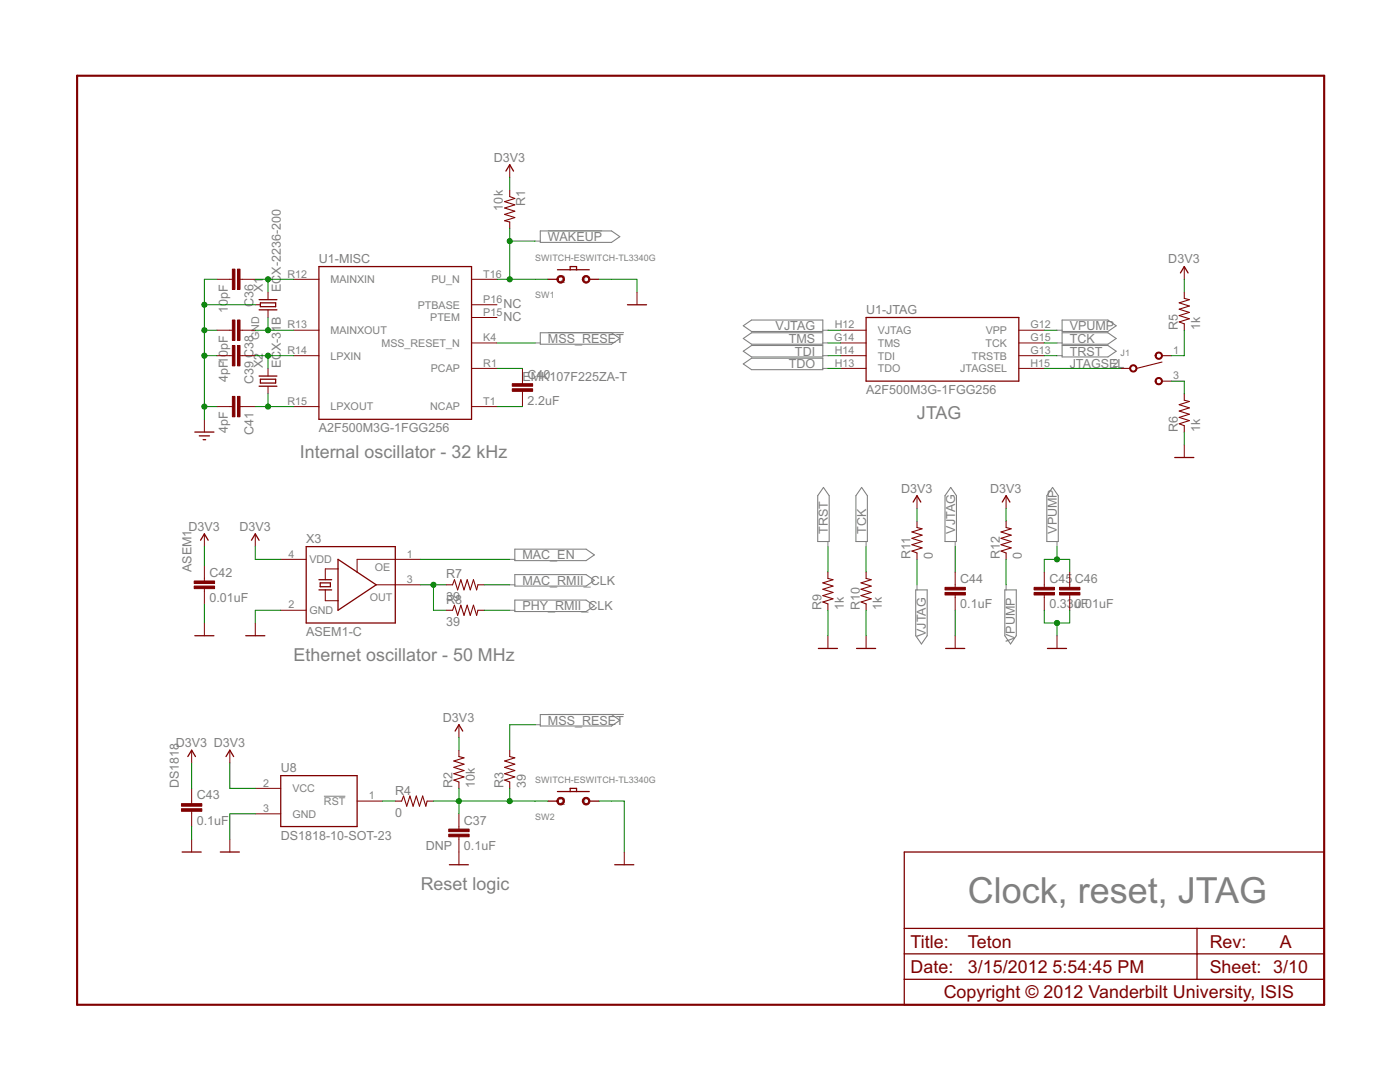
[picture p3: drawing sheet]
<svg xmlns="http://www.w3.org/2000/svg" width="279mm" height="216mm" viewBox="0 0 279 216" stroke-linecap="round" stroke-linejoin="round" font-family="sans-serif">
<g fill="none" stroke="#808080" stroke-width=".21">
<path d="M107.8 46.1h14.2l1.7 1.1-1.7 1.2h-14.2zM107.8 66.4h14.2l1.7 1.1-1.7 1.2h-14.2zM148.3 67.5l1.7-1.1h14.2v2.3h-14.2zM148.3 65l1.7-1.1h14.2v2.2h-14.2zM148.3 70.1l1.7-1.2h14.2v2.3h-14.2zM148.3 72.6l1.7-1.1h14.2v2.3h-14.2zM212 66.4h9.1l1.7 1.1-1.7 1.2h-9.1zM212 68.9h9.1l1.7 1.2-1.7 1.1h-9.1zM212 63.9h9.1l1.7 1.1-1.7 1.1h-9.1zM164.3 97.3l1.2 1.6v9.2h-2.3v-9.2zM172 97.3l1.1 1.6v9.2h-2.3v-9.2zM189.7 97.3l1.2 1.6v9.2h-2.3v-9.2z"/>
<path d="M210.1 97.3l1.1 1.6v9.2h-2.3v-9.2zM102.7 109.6h14.3l1.6 1.1-1.6 1.2h-14.3zM102.7 114.7h14.3l1.6 1.1-1.6 1.1h-14.3zM102.7 119.7h14.3l1.6 1.2-1.6 1.1h-14.3zM182.8 117.7h2.2v9.2l-1.1 1.6-1.1-1.6zM200.5 117.7h2.3v9.2l-1.1 1.6-1.2-1.6zM107.8 142.6h14.2l1.7 1.1-1.7 1.2h-14.2z"/>
</g>
<g fill="none" stroke="#808080" stroke-width=".2">
<path d="M106.8 48.1h1M109.3 46.1h10.9M106.8 68.4h1M109.3 66.4h15.2M164.2 68.4h1M164.2 71h1M164.2 73.5h1M164.2 65.9h1M210.9 68.4h1.1M210.9 71h1.1M210.9 65.9h1.1M101.7 111.6h1"/>
<path d="M101.7 116.7h1M165.2 108.1v1M172.8 108.1v1M183 116.7v1M190.6 108.1v1M200.8 116.7v1M210.9 108.1v1M101.7 121.8h1M64.6 158.9h4.3M106.8 144.6h1M109.3 142.6h15.2"/>
</g>
<g fill="none" stroke="#800000" stroke-width=".25">
<path d="M101 34.1l.7-1.2 .8 1.2M51.7 59.8h3.6M63.6 53.2h30.5v30.5h-30.5zM109.3 55.7h2M111.3 53.8h6.3M113.8 53.8v-.6h1.3v.6M117.6 55.7h1.9M235.6 54.5l.7-1.3 .8 1.3M51.7 75h3.6M51.7 77.1h3.6M51.7 61.8h3.6M52 75.7h3v.7h-3z"/>
<path d="M52 60.4h3v.8h-3zM125.2 60.8h3.8M172.8 63.4h30.5v12.7h-30.5zM38.9 86.2h3.8M39.8 87h2M40.5 87.7h.5M234.4 91.3h3.9M40 107.8l.8-1.3 .8 1.3M50.2 107.8l.7-1.3 .8 1.3M61.1 109.1h17.8v15.2h-17.8zM63.6 117.7h2.6M63.6 115.7h2.6"/>
<path d="M63.9 116.3h2v.8h-2zM67.5 111.6l7.6 5.1-7.6 5.1zM182.2 100.2l.8-1.3 .8 1.3M200 100.2l.8-1.3 .7 1.3M38.9 126.9h3.8M49 126.9h3.9M163.3 129.4h3.8M170.9 129.4h3.9M188.7 129.4h3.8M209 129.4h3.9M37.5 151l.7-1.3 .8 1.3M45.1 151l.8-1.3 .7 1.3"/>
<path d="M56 154.8h15.3v10.1h-15.3zM90.8 145.9l.8-1.3 .8 1.3M109.3 159.9h2M111.3 157.9h6.3M113.8 157.9v-.6h1.3v.6M117.6 159.9h1.9M36.3 170h3.9M44 170h3.8M89.7 172.6h3.8M122.7 172.6h3.8M180.5 170h83.8v30.5h-83.8zM180.5 195.4h83.8"/>
<path d="M180.5 190.3h83.8M180.5 185.3h83.8M238.9 185.3v10.1"/>
</g>
<g fill="none" stroke="#800000" stroke-width=".2">
<path d="M101.7 32.9v2.5M43.3 55.7h3.1M47.9 55.7h3M53.5 58.3v1.5M58.6 55.7h5M94.1 55.7h5.1M127.1 58.3v2.5M236.3 53.2v2.5M43.3 71h3.1M43.3 65.9h3.1M47.9 71h3M47.9 65.9h3"/>
<path d="M50.9 60.8h1.1M53.5 61.8v1.6M53.5 73.5v1.5M53.5 77.1v1.5M58.6 71h5M58.6 65.9h5M94.1 73.5h5.1M94.1 60.8h5.1M94.1 63.4h5.1M94.1 68.4h5.1M104.3 73.5v3.1M104.3 78.1v3"/>
<path d="M167.8 71h5M167.8 65.9h5M167.8 73.5h5M167.8 68.4h5M203.3 71h5.1M203.3 65.9h5.1M203.3 73.5h5.1M203.3 68.4h5.1M40.8 83.7v2.5M43.3 81.1h3.1M47.9 81.1h3M58.6 81.1h5"/>
<path d="M94.1 81.1h5.1M183 98.9v2.6M200.8 98.9v2.6M236.3 88.8v2.5M40.8 106.5v2.6M40.8 112.9v3M40.8 117.5v3M50.9 106.5v2.6M56 111.6h5.1M64.9 117.7v2.2h2.6M67.5 113.5h-2.6v2.2M75.1 116.7h8.9"/>
<path d="M84 111.6h-12.7v2.6M190.6 114.2v3M190.6 118.7v3.1M208.4 114.2v3M208.4 118.7v3.1M213.5 114.2v3M213.5 118.7v3.1M40.8 124.3v2.6M50.9 124.3v2.6M56 121.8h5.1M165.2 126.9v2.5M172.8 126.9v2.5"/>
<path d="M190.6 126.9v2.5M210.9 126.9v2.5M38.2 149.7v2.5M38.2 157.3v3.1M45.9 149.7v2.5M50.9 157.3h5.1M71.3 159.9h5M91.6 144.6v2.6M38.2 161.9v3M38.2 167.5v2.5M45.9 167.5v2.5M50.9 162.4h5.1"/>
<path d="M91.6 162.4v3M91.6 167v5.6M124.6 170v2.6"/>
</g>
<g fill="#800000" stroke="#800000" stroke-width=".2">
<path d="M46.4 68.9h.5v4.1h-.5z"/>
<path d="M47.4 68.9h.5v4.1h-.5z"/>
<path d="M46.4 79.1h.5v4.1h-.5z"/>
<path d="M47.4 79.1h.5v4.1h-.5z"/>
<path d="M89.6 166.5h4v.5h-4z"/>
<path d="M89.6 165.4h4v.5h-4z"/>
<path d="M102.2 77.6h4.1v.5h-4.1z"/>
<path d="M102.2 76.6h4.1v.5h-4.1z"/>
<path d="M188.6 118.2h4.1v.5h-4.1z"/>
<path d="M188.6 117.2h4.1v.5h-4.1z"/>
<path d="M206.4 118.2h4v.5h-4z"/>
<path d="M206.4 117.2h4v.5h-4z"/>
<path d="M211.5 118.2h4v.5h-4z"/>
<path d="M211.5 117.2h4v.5h-4z"/>
<path d="M38.8 116.9h4v.6h-4z"/>
<path d="M38.8 115.9h4v.5h-4z"/>
<path d="M36.2 161.4h4.1v.5h-4.1z"/>
<path d="M36.2 160.4h4.1v.5h-4.1z"/>
<path d="M46.4 53.7h.5v4.1h-.5z"/>
<path d="M47.4 53.7h.5v4.1h-.5z"/>
<path d="M46.4 63.9h.5v4h-.5z"/>
<path d="M47.4 63.9h.5v4h-.5z"/>
</g>
<g fill="none" stroke="#800000" stroke-width=".21">
<path d="M101.7 38v1.2l1 .4-2 .6 2 .7-2 .6 2 .6-2 .7 2 .6-2 .6 1 .3v1.3M236.3 58.3v1.2l1.1 .3-2.1 .6 2.1 .7-2.1 .6 2.1 .6-2.1 .7 2.1 .6-2.1 .6 1 .4v1.3M223.6 73.5h2M231.9 72.2l-5.1 1.3M231.9 71h1.9M231.9 76.1h1.9M236.3 78.6v1.3l1.1 .2-2.1 .7 2.1 .6-2.1 .6 2.1 .7-2.1 .6 2.1 .6-2.1 .7 1 .3v1.3M89 116.7h1.3l.4-1 .6 2 .7-2 .6 2 .6-2 .7 2 .6-2 .6 2 .3-1h1.2M165.2 114.2v1.2l1 .3-2 .6 2 .6-2 .7 2 .6-2 .7 2 .6-2 .6 1 .4v1.3M172.8 114.2v1.2l1.1 .3-2.1 .6 2.1 .6-2.1 .7 2.1 .6-2.1 .7 2.1 .6-2.1 .6 1 .4v1.3M183 104v1.3l1 .2-2 .7 2 .6-2 .6 2 .7-2 .6 2 .6-2 .7 1 .3v1.3M200.8 104v1.3l1 .2-2 .7 2 .6-2 .6 2 .7-2 .6 2 .6-2 .7 1 .3v1.3"/>
<path d="M89 121.8h1.3l.4-1 .6 2 .7-2 .6 2 .6-2 .7 2 .6-2 .6 2 .3-1h1.2M78.9 159.9h1.3l.3-1.1 .7 2.1 .6-2.1 .6 2.1 .7-2.1 .6 2.1 .6-2.1 .7 2.1 .2-1h1.3M91.6 149.7v1.3l1 .2-2 .6 2 .7-2 .6 2 .7-2 .6 2 .6-2 .7 1 .3v1.3M101.7 149.7v1.3l1 .2-2 .6 2 .7-2 .6 2 .7-2 .6 2 .6-2 .7 1 .3v1.3"/>
</g>
<path d="M15.4 15.1h248.9v185.4h-248.9z" fill="none" stroke="#800000" stroke-width=".42"/>
<g fill="#800000" stroke="#800000" stroke-width=".2">
<path d="M225.6 73a.73 .73 0 0 1 1.2 .1 .73 .73 0 0 1-.4 1.1 .73 .73 0 0 1-1-.7h.2a.53 .53 0 0 1 .8-.5 .53 .53 0 0 1 .2 .9 .53 .53 0 0 1-.9-.2l-.1-.2h-.2z" fill-rule="evenodd"/>
<path d="M230.7 70.5a.73 .73 0 0 1 1.2 .1 .73 .73 0 0 1-.4 1.1 .73 .73 0 0 1-1-.7h.2a.53 .53 0 0 1 .7-.5 .53 .53 0 0 1 .2 .8 .53 .53 0 0 1-.8-.1l-.1-.2h-.2z" fill-rule="evenodd"/>
<path d="M230.7 75.6a.73 .73 0 0 1 1.2 .1 .73 .73 0 0 1-.4 1.1 .73 .73 0 0 1-1-.7h.2a.53 .53 0 0 1 .7-.6 .53 .53 0 0 1 .2 .9 .53 .53 0 0 1-.8-.2l-.1-.1h-.2z" fill-rule="evenodd"/>
<path d="M111.3 159.4a.76 .76 0 0 1 1.2 .1 .76 .76 0 0 1-.4 1.1 .76 .76 0 0 1-1-.7h.3a.51 .51 0 0 1 .7-.5 .51 .51 0 0 1 .2 .8 .51 .51 0 0 1-.9-.2v-.1h-.3z" fill-rule="evenodd"/>
<path d="M116.4 159.4a.76 .76 0 0 1 1.2 .1 .76 .76 0 0 1-.4 1.1 .76 .76 0 0 1-1-.7h.3a.51 .51 0 0 1 .7-.5 .51 .51 0 0 1 .1 .8 .51 .51 0 0 1-.8-.2v-.1h-.3z" fill-rule="evenodd"/>
<path d="M111.3 55.2a.76 .76 0 0 1 1.2 .1 .76 .76 0 0 1-.4 1.2 .76 .76 0 0 1-1-.8h.3a.51 .51 0 0 1 .7-.5 .51 .51 0 0 1 .2 .8 .51 .51 0 0 1-.9-.1v-.2h-.3z" fill-rule="evenodd"/>
<path d="M116.4 55.2a.76 .76 0 0 1 1.2 .1 .76 .76 0 0 1-.4 1.2 .76 .76 0 0 1-1-.8h.3a.51 .51 0 0 1 .6-.5 .51 .51 0 0 1 .2 .8 .51 .51 0 0 1-.8-.1v-.2h-.3z" fill-rule="evenodd"/>
</g>
<g fill="none" stroke="#008000" stroke-width=".2">
<path d="M101.7 35.4v2.6M43.3 55.7h-2.5v28M50.9 55.7h7.7M53.5 55.7v2.6M99.2 55.7h10.1M101.7 45.6v10.1M101.7 48.1h5.1M119.5 55.7h7.6v2.6M236.3 55.7v2.6M40.8 71h2.5M40.8 65.9h2.5M40.8 60.8h10.1"/>
<path d="M50.9 71h7.7M50.9 65.9h7.7M53.5 63.4v2.5M53.5 71v2.5M53.5 78.6v2.5M99.2 68.4h7.6M99.2 73.5h5.1M165.2 71h2.6M165.2 68.4h2.6M165.2 73.5h2.6M165.2 65.9h2.6M208.4 71h2.5"/>
<path d="M208.4 68.4h2.5M208.4 73.5h15.2M208.4 65.9h2.5M233.8 76.1h2.5v2.5M236.3 65.9v5.1h-2.5M40.8 81.1h2.5M50.9 81.1h7.7M99.2 81.1h5.1M236.3 86.2v2.6M40.8 109.1v3.8M50.9 109.1v2.5h5.1M84 116.7h5"/>
<path d="M84 111.6h17.7M86.5 116.7v5.1h2.5M96.6 116.7h5.1M165.2 109.1v5.1M172.8 109.1v5.1M183 101.5v2.5M183 111.6v5.1M190.6 109.1v5.1M200.8 101.5v2.5M200.8 111.6v5.1M208.4 114.2v-2.6h5.1v2.6M210.9 109.1v2.5"/>
<path d="M40.8 120.5v3.8M56 121.8h-5.1v2.5M96.6 121.8h5.1M165.2 121.8v5.1M172.8 121.8v5.1M190.6 121.8v5.1M208.4 121.8v2.5h5.1v-2.5M210.9 124.3v2.6M38.2 152.2v5.1M45.9 152.2v5.1h5M76.3 159.9h2.6M86.5 159.9h22.8"/>
<path d="M91.6 147.2v2.5M91.6 157.3v5.1M101.7 157.3v2.6M106.8 144.6h-5.1v5.1M119.5 159.9h5.1v10.1M38.2 164.9v2.6M50.9 162.4h-5v5.1"/>
</g>
<g fill="#008000" stroke="#008000" stroke-width=".2">
<circle cx="86.5" cy="116.7" r=".51"/>
<circle cx="53.5" cy="81.1" r=".51"/>
<circle cx="53.5" cy="71" r=".51"/>
<circle cx="210.9" cy="124.3" r=".51"/>
<circle cx="101.7" cy="159.9" r=".51"/>
<circle cx="91.6" cy="159.9" r=".51"/>
<circle cx="101.7" cy="55.7" r=".51"/>
<circle cx="101.7" cy="48.1" r=".51"/>
<circle cx="210.9" cy="111.6" r=".51"/>
<circle cx="40.8" cy="65.9" r=".51"/>
<circle cx="40.8" cy="71" r=".51"/>
<circle cx="40.8" cy="81.1" r=".51"/>
<circle cx="40.8" cy="60.8" r=".51"/>
<circle cx="53.5" cy="65.9" r=".51"/>
<circle cx="53.5" cy="55.7" r=".51"/>
</g>
<text font-size="8" fill="#808080" x="193.2" y="180.2">Clock, reset, JTAG</text>
<g font-size="4" fill="#808080">
<text x="183" y="83.7">JTAG</text>
<text x="59.8" y="91.3">Internal oscillator - 32 kHz</text>
<text x="58.6" y="131.9">Ethernet oscillator - 50 MHz</text>
<text x="84" y="177.6">Reset logic</text>
</g>
<g font-size="4" fill="#800000">
<text x="181.7" y="189.1">Title:</text>
<text x="193.2" y="189.1">Teton</text>
<text x="241.4" y="189.1">Rev:</text>
<text x="255.4" y="189.1">A</text>
<text x="181.7" y="194.1">Date:</text>
<text x="193.2" y="194.1">3/15/2012</text>
<text x="210.1" y="194.1">5:54:45 PM</text>
<text x="241.4" y="194.1">Sheet: 3/10</text>
<text x="188.3" y="199.2">Copyright © 2012 Vanderbilt University, ISIS</text>
</g>
<g font-size="2.8" fill="#808080">
<text x="98.6" y="32.2">D3V3</text>
<text x="104.8" y="41.2" transform="rotate(-90 104.8 41.2)">R1</text>
<text x="100.3" y="42" transform="rotate(-90 100.3 42)">10k</text>
<text x="63.6" y="52.6">U1-MISC</text>
<text x="109.4" y="48.1">WAKEUP</text>
<text x="233.2" y="52.6">D3V3</text>
<text x="52.5" y="58.3" transform="rotate(-90 52.5 58.3)">X1</text>
<text x="56" y="58.3" transform="rotate(-90 56 58.3)">ECX-2236-200</text>
<text x="45.5" y="62.5" transform="rotate(-90 45.5 62.5)">10pF</text>
<text x="50.6" y="61.3" transform="rotate(-90 50.6 61.3)">C36</text>
<text x="100.5" y="61.5">NC</text>
<text x="100.5" y="64">NC</text>
<text x="154.8" y="65.9">VJTAG</text>
<text x="172.8" y="62.7">U1-JTAG</text>
<text x="213.5" y="65.9">VPUMP</text>
<text x="235.1" y="65.9" transform="rotate(-90 235.1 65.9)">R5</text>
<text x="239.5" y="65.9" transform="rotate(-90 239.5 65.9)">1k</text>
<text x="109.4" y="68.4">MSS_RESET</text>
<text x="157.4" y="68.4">TMS</text>
<text x="158.6" y="71">TDI</text>
<text x="213.5" y="68.4">TCK</text>
<text x="213.5" y="71">TRST</text>
<text x="45.5" y="76.3" transform="rotate(-90 45.5 76.3)">4pF10pF</text>
<text x="50.6" y="76.6" transform="rotate(-90 50.6 76.6)">C39 C38</text>
<text x="52.5" y="73.5" transform="rotate(-90 52.5 73.5)">X2</text>
<text x="56" y="73.5" transform="rotate(-90 56 73.5)">ECX-31B</text>
<text x="104.3" y="76.1">ECM4K0107F225ZA-T</text>
<text x="157.4" y="73.5">TDO</text>
<text x="213.5" y="73.5">JTAGSEL</text>
<text x="105.3" y="80.8">2.2uF</text>
<text x="172.8" y="78.6">A2F500M3G-1FGG256</text>
<text x="45.5" y="86.5" transform="rotate(-90 45.5 86.5)">4pF</text>
<text x="50.6" y="86.7" transform="rotate(-90 50.6 86.7)">C41</text>
<text x="63.6" y="86.2">A2F500M3G-1FGG256</text>
<text x="235.1" y="86.2" transform="rotate(-90 235.1 86.2)">R6</text>
<text x="239.5" y="86.2" transform="rotate(-90 239.5 86.2)">1k</text>
<text x="179.8" y="98.3">D3V3</text>
<text x="197.6" y="98.3">D3V3</text>
<text x="37.6" y="105.9">D3V3</text>
<text x="47.8" y="105.9">D3V3</text>
<text x="165.2" y="106.5" transform="rotate(-90 165.2 106.5)">TRST</text>
<text x="172.8" y="106.5" transform="rotate(-90 172.8 106.5)">TCK</text>
<text x="190.6" y="106.5" transform="rotate(-90 190.6 106.5)">VJTAG</text>
<text x="210.9" y="106.5" transform="rotate(-90 210.9 106.5)">VPUMP</text>
<text x="61.1" y="108.4">X3</text>
<text x="104.3" y="111.6">MAC_EN</text>
<text x="181.7" y="111.6" transform="rotate(-90 181.7 111.6)">R11</text>
<text x="186.2" y="111.6" transform="rotate(-90 186.2 111.6)">0</text>
<text x="199.5" y="111.6" transform="rotate(-90 199.5 111.6)">R12</text>
<text x="204" y="111.6" transform="rotate(-90 204 111.6)">0</text>
<text x="38.2" y="114.1" transform="rotate(-90 38.2 114.1)">ASEM1</text>
<text x="41.8" y="115">C42</text>
<text x="89" y="119.9">39</text>
<text x="89" y="115.4">R7</text>
<text x="104.3" y="116.7">MAC_RMII_CLK</text>
<text x="191.6" y="116.3">C44</text>
<text x="209.4" y="116.3">C45</text>
<text x="214.5" y="116.3">C46</text>
<text x="41.8" y="120.1">0.01uF</text>
<text x="89" y="124.9">39</text>
<text x="89" y="120.5">R8</text>
<text x="104.3" y="121.8">PHY_RMII_CLK</text>
<text x="164" y="121.8" transform="rotate(-90 164 121.8)">R9</text>
<text x="168.4" y="121.8" transform="rotate(-90 168.4 121.8)">1k</text>
<text x="171.6" y="121.8" transform="rotate(-90 171.6 121.8)">R10</text>
<text x="176" y="121.8" transform="rotate(-90 176 121.8)">1k</text>
<text x="191.6" y="121.4">0.1uF</text>
<text x="209.4" y="121.4">0.33</text>
<text x="214.3" y="121.4">uF</text>
<text x="214.5" y="121.4">0.01uF</text>
<text x="61.1" y="126.8">ASEM1-C</text>
<text x="184.8" y="127.1" transform="rotate(-90 184.8 127.1)">VJTAG</text>
<text x="202.6" y="128.1" transform="rotate(-90 202.6 128.1)">VPUMP</text>
<text x="88.4" y="144">D3V3</text>
<text x="35.1" y="149.1">D3V3 D3V3</text>
<text x="109.4" y="144.6">MSS_RESET</text>
<text x="56" y="154">U8</text>
<text x="35.7" y="157.3" transform="rotate(-90 35.7 157.3)">DS1818</text>
<text x="39.3" y="159.5">C43</text>
<text x="78.9" y="158.6">R4</text>
<text x="90.3" y="157.3" transform="rotate(-90 90.3 157.3)">R2</text>
<text x="94.8" y="157.3" transform="rotate(-90 94.8 157.3)">10k</text>
<text x="100.5" y="157.3" transform="rotate(-90 100.5 157.3)">R3</text>
<text x="104.9" y="157.3" transform="rotate(-90 104.9 157.3)">39</text>
<text x="39.3" y="164.6">0.1uF</text>
<text x="56" y="167.6">DS1818-10-SOT-23</text>
<text x="78.9" y="163">0</text>
<text x="92.6" y="164.6">C37</text>
<text x="85" y="169.5">DNP</text>
<text x="92.6" y="169.6">0.1uF</text>
</g>
<g font-size="2.4" fill="#808080">
<text x="57.4" y="55.4">R12</text>
<text x="66" y="56.5">MAINXIN</text>
<text x="86.1" y="56.5">PU_N</text>
<text x="96.5" y="55.4">T16</text>
<text x="111.7" y="56.5">2</text>
<text x="116" y="56.5">1</text>
<text x="57.4" y="65.5">R13</text>
<text x="83.4" y="61.6">PTBASE</text>
<text x="85.9" y="64.1">PTEM</text>
<text x="96.5" y="60.5">P16</text>
<text x="96.5" y="63">P15</text>
<text x="166.6" y="65.5">H12</text>
<text x="205.7" y="65.5">G12</text>
<text x="51.7" y="67.9" transform="rotate(-90 51.7 67.9)">GND</text>
<text x="57.4" y="70.6">R14</text>
<text x="66" y="71.7">LPXIN</text>
<text x="66" y="66.7">MAINXOUT</text>
<text x="76.2" y="69.2">MSS_RESET_N</text>
<text x="96.5" y="68.1">K4</text>
<text x="166.5" y="68.1">G14</text>
<text x="166.6" y="70.6">H14</text>
<text x="175.2" y="71.7">TDI</text>
<text x="175.2" y="69.2">TMS</text>
<text x="175.2" y="66.7">VJTAG</text>
<text x="194" y="71.7">TRSTB</text>
<text x="196.7" y="69.2">TCK</text>
<text x="196.7" y="66.7">VPP</text>
<text x="205.7" y="68.1">G15</text>
<text x="205.7" y="70.6">G13</text>
<text x="234.2" y="70.6">1</text>
<text x="86" y="74.3">PCAP</text>
<text x="96.5" y="73.2">R1</text>
<text x="166.6" y="73.2">H13</text>
<text x="175.2" y="74.3">TDO</text>
<text x="191.6" y="74.3">JTAGSEL</text>
<text x="205.7" y="73.2">H15</text>
<text x="222.1" y="73.2">2</text>
<text x="234.2" y="75.7">3</text>
<text x="57.4" y="80.8">R15</text>
<text x="66" y="81.9">LPXOUT</text>
<text x="85.9" y="81.9">NCAP</text>
<text x="96.5" y="80.8">T1</text>
<text x="57.6" y="111.3">4</text>
<text x="61.7" y="112.4">VDD</text>
<text x="74.8" y="113.9">OE</text>
<text x="81.2" y="111.3">1</text>
<text x="73.8" y="120">OUT</text>
<text x="81.2" y="116.3">3</text>
<text x="57.6" y="121.4">2</text>
<text x="61.7" y="122.5">GND</text>
<text x="52.5" y="157">2</text>
<text x="58.4" y="158.1">VCC</text>
<text x="64.6" y="160.6">RST</text>
<text x="73.6" y="159.5">1</text>
<text x="111.7" y="160.6">2</text>
<text x="116" y="160.6">1</text>
<text x="52.5" y="162">3</text>
<text x="58.4" y="163.2">GND</text>
</g>
<g font-size="2" fill="#808080">
<text x="106.8" y="52.1">SWITCH-ESWITCH-TL3340G</text>
<text x="106.8" y="59.5">SW1</text>
<text x="223.6" y="71">J1</text>
<text x="106.8" y="156.2">SWITCH-ESWITCH-TL3340G</text>
<text x="106.8" y="163.7">SW2</text>
</g>
</svg>
